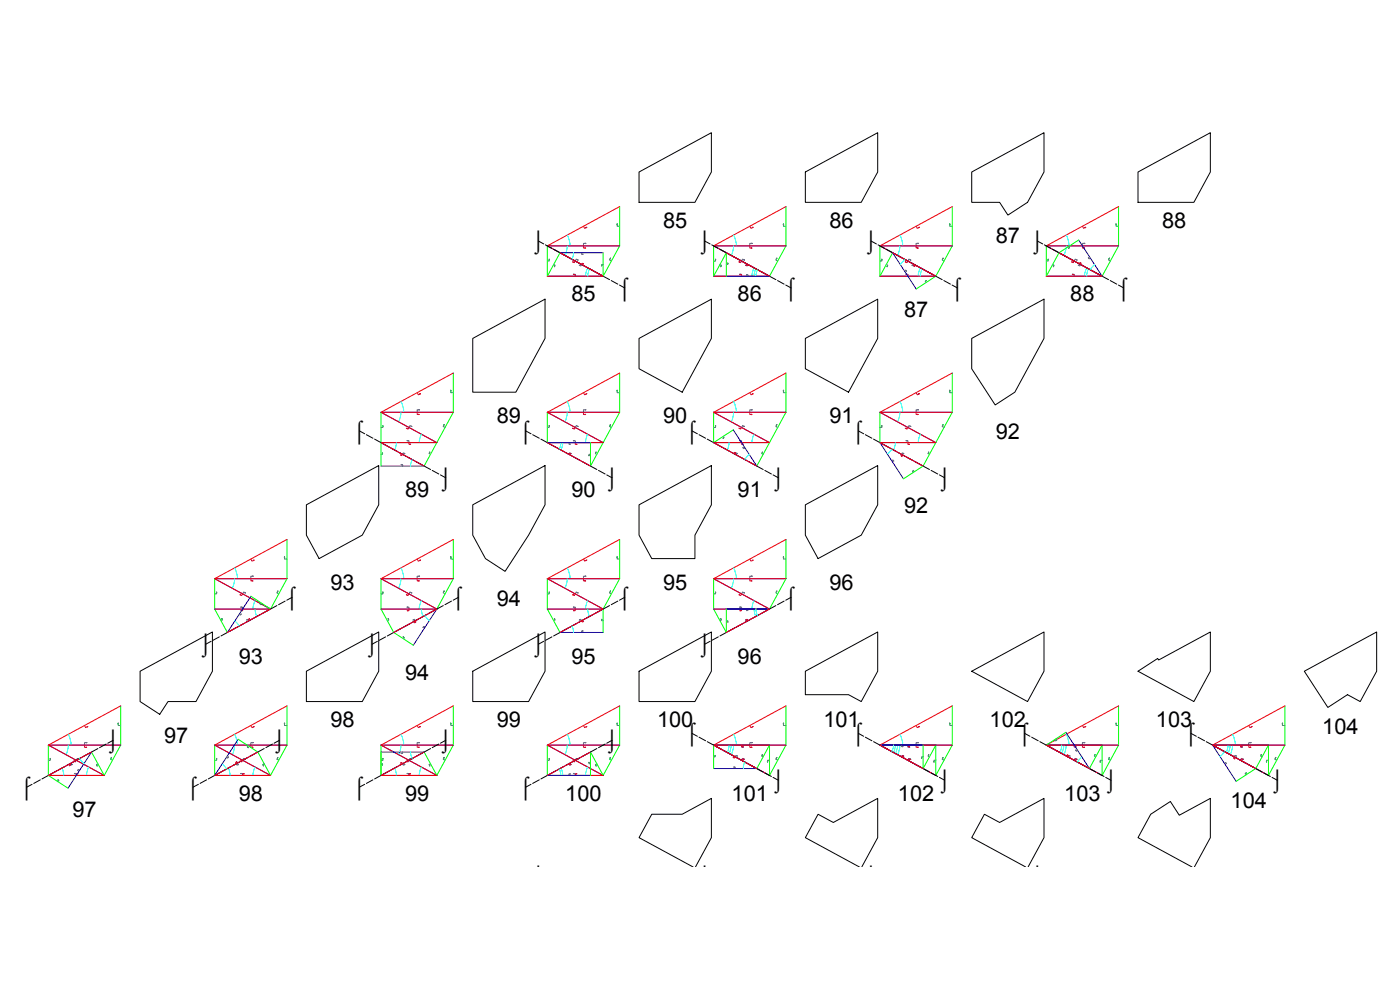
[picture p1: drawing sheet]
<svg xmlns="http://www.w3.org/2000/svg" width="1189mm" height="841mm" viewBox="0 0 1189 841" stroke-linecap="round" stroke-linejoin="round" font-family="sans-serif">
<!-- layer: BASE -->
<g fill="none" stroke="#00f" stroke-width=".85">
<path d="M476 215h36M526 209h-61l47 25h-47M667 209h-61l47 25h-47M758 215l20 30M809 209h-62l48 25h-48M916 204l20 30M950 209h-62l48 25M888 234h48M385 350h-61l47 26h-47l36 20h-36M526 350h-61l47 26h-47l36 20M667 350h-61l47 26h-47l37 20-20-31M809 350h-62l48 26h-48"/>
<path d="M747 376l37 20M747 376l20 30M244 491h-62l48 26M385 491h-61l47 26M526 491h-61l47 26M667 491h-61l47 26M182 517h48M213 506l-20 31 37-20M324 517h47M371 517l-37 20M371 517l-20 31M465 517h47"/>
<path d="M512 517l-36 20h36M606 517h47M653 517l-36 20M102 632h-61l48 26h-48l37-20-20 31M202 627l-20 31M219 638l-37 20M244 632h-62l48 26h-48M385 632h-61l47 26h-47l36-20h-36M526 632h-61l47 26h-47l36-20M667 632h-61l47 26M809 632h-62l48 26M905 622l20 30"/>
<path d="M950 632h-62l48 26M1030 632h61M1030 632l47 26M1030 632l20 31M606 652h37"/>
</g>
<!-- layer: PERPENDICULAR -->
<g fill="none" stroke="#0f0" stroke-width=".85">
<path d="M526 175v34l-14 25v-19M667 175v34l-14 25M809 175v34l-14 25-17 11M950 175v34l-14 25M465 209v25l11-19M606 209v25l11-19v19M747 209v25l11-19M916 204l-17 11-11 19v-25M385 317v33l-25 46M526 317v33l-25 46v-20M667 317v33l-24 46M809 317v33l-25 46-17 10"/>
<path d="M324 350v46M465 350v26M606 350v26l17-11M747 350v26M244 458v33l-14 26-17-11M385 458v33l-14 26M526 458v33l-14 26v20M667 458v33l-14 26M182 491v26l11 20M324 491v26l10 20 17 11M465 491v26l11 20M606 491v26l11 20v-20"/>
<path d="M102 599v33l-13 26-11-20M244 599v33l-14 26-11-20-17-11M385 599v33l-14 26-11-20M526 599v33l-14 26-11-20v20M667 599v33l-14 26v-26l-10 20M809 599v33l-14 26v-26l-11 20v-20M950 599v33l-14 26v-26l-11 20M1091 599v33l-14 26v-26l-11 20-16 11M41 632v26l17 11M182 632v26M324 632v26M465 632v26"/>
<path d="M606 632v20M905 622l-17 10"/>
</g>
<!-- layer: HYPOTENUSE -->
<g fill="none" stroke="#f00" stroke-width=".85">
<path d="M526 175l-61 34M667 175l-61 34M809 175l-62 34M950 175l-62 34M465 209h61M465 209l47 25h-47M606 209h61M606 209l47 25h-47M747 209h62M747 209l48 25h-48M888 209h62M888 209l48 25h-48"/>
<path d="M385 317l-61 33M526 317l-61 33M667 317l-61 33M809 317l-62 33M324 350h61M324 350l47 26h-47l36 20M465 350h61M465 350l47 26h-47l36 20M606 350h61M606 350l47 26h-47l37 20M747 350h62M747 350l48 26h-48l37 20"/>
<path d="M244 458l-62 33M385 458l-61 33M526 458l-61 33M667 458l-61 33M182 491h62M182 491l48 26M324 491h61M324 491l47 26M465 491h61M465 491l47 26M606 491h61M606 491l47 26"/>
<path d="M182 517h48M230 517l-37 20M324 517h47M371 517l-37 20M465 517h47M512 517l-36 20M606 517h47M653 517l-36 20M102 599l-61 33M244 599l-62 33M385 599l-61 33M526 599l-61 33"/>
<path d="M667 599l-61 33M809 599l-62 33M950 599l-62 33M1091 599l-61 33M41 632h61M41 632l48 26h-48l37-20M182 632h62M182 632l48 26h-48l37-20M324 632h61M324 632l47 26h-47l36-20M465 632h61M465 632l47 26h-47l36-20"/>
<path d="M606 632h61M606 632l47 26M747 632h62M747 632l48 26M888 632h62M888 632l48 26M1030 632h61M1030 632l47 26"/>
</g>
<!-- layer: Standard -->
<g fill="none" stroke="#0ff" stroke-width=".85">
<path d="M482 199l1 5 1 5M623 199l2 5v5M764 199l2 5 1 5M905 199l2 5 1 5M340 341l2 4 1 5M482 341l1 4 1 5M623 341l2 4v5M764 341l2 4 1 5M199 482l2 4 1 5M340 482l2 4 1 5M482 482l1 4 1 5M623 482l2 4v5"/>
<path d="M58 623l2 5v4M199 623l2 5 1 4M340 623l2 5 1 4M482 623l1 5 1 4M623 623l2 5v4M764 623l2 5 1 4M905 623l2 5 1 4M1047 623l1 5 1 4"/>
</g>
<g fill="none" stroke="#4554a5" stroke-width=".85">
<path d="M497 206l1 1h-1M498 207h-3v2M638 206l1 1h-1M639 207h-2v2M779 206l1 1h-1M780 207h-2v2M921 206v1M921 207h-2v2M356 348h.1M356 348h-2v2M497 348h1h-1M498 348h-3v2"/>
<path d="M638 348h1h-1M639 348h-2v2M779 348h1h-1M780 348h-2v2M214 489h1h-1M215 489h-2v2M356 489h.1M356 489h-2v2M497 489h1h-1M498 489h-3v2M638 489h1h-1M639 489h-2v2"/>
<path d="M73 630h1h-1M74 630h-2v2M214 630h1h-1M215 630h-2v2M356 630h.1M356 630h-2v2M497 630h1h-1M498 630h-3v2M638 630h1h-1M639 630h-2v2M779 630h1h-1M780 630h-2v2"/>
<path d="M921 630h.1M921 630h-2v2M1062 630h.1M1062 630h-2v2"/>
</g>
<g fill="none" stroke="#139b48" stroke-width=".85">
<path d="M524 191v-1v1M524 190v2h2M665 191v-1l1 1M665 190v2h2M806 191l1-1v1M807 190v2h2M948 191v-1v1M948 190v2h2M383 332v-1v1M383 331v2h2M524 332v-1v1M524 331v2h2"/>
<path d="M665 332v-1l1 1M665 331v2h2M806 332l1-1v1M807 331v2h2M241 473l1-1v1M242 472v2h2M383 473v-1v1M383 472v2h2M524 473v-1v1M524 472v2h2M665 473v-1l1 1M665 472v2h2"/>
<path d="M100 614h1M100 614v2h2M241 614h1M242 614v2h2M383 614h.1M383 614v2h2M524 614h.1M524 614v2h2M665 614h1M665 614v2h2M806 614h1M807 614v2h2"/>
<path d="M948 614h.1M948 614v2h2M1089 614h.1M1089 614v2h2"/>
</g>
<g fill="none" stroke="#cd2027" stroke-width=".85">
<path d="M495 192l1 2 2-1M498 193h.1M637 192l1 2 2-1h-1M640 193h-1M778 192l1 2 2-1h-1M781 193h-1M919 192l1 2 2-1h-1M922 193h.1M354 333l1 2 2-1h-1M357 334v1M495 333l1 2 2-1M498 334v1"/>
<path d="M637 333l1 2 2-1h-1M640 334l-1 1M778 333l1 2 2-1h-1M781 334l-1 1M213 474l1 2 2-1h-1M216 475l-1 1M354 474l1 2 2-1h-1M357 475v1M495 474l1 2 2-1M498 475v1M637 474l1 2 2-1h-1M640 475l-1 1"/>
<path d="M72 616l1 2 2-1h-1M75 617h-1M213 616l1 2 2-1h-1M216 617h-1M354 616l1 2 2-1h-1M357 617h.1M495 616l1 2 2-1M498 617h.1M637 616l1 2 2-1h-1M640 617h-1M778 616l1 2 2-1h-1M781 617h-1"/>
<path d="M919 616l1 2 2-1h-1M922 617h.1M1060 616l1 2 2-1M1063 617h.1"/>
</g>
<!-- layer: 0 -->
<g fill="none" stroke="#0ff" stroke-width=".85">
<path d="M482 209l-1 3-1 5M487 215l-1 5M623 209v3l-2 5M764 209v3l-2 5M768 220l-4 4M905 209v3l-2 5M499 227l-1 3-1 4M501 228l-2 6M640 227l-1 3v4M642 228l-2 6M643 229l-1 5M782 227l-2 3v4"/>
<path d="M783 228l-1 6M923 227l-1 3-1 4M924 228l-1 6M930 225l-4 4M340 350v4l-2 4M482 350l-1 4-1 4M623 350v4l-2 4M764 350v4l-2 4M337 376l-2 6M358 369l-1 3-1 4M476 376l-1 5M478 376l-2 6"/>
<path d="M499 369l-1 3-1 4M619 376l-1 6M640 369l-1 3v4M760 376l-1 6M782 369l-2 3v4M350 390l-1 6M636 386l-3 4M757 381l-3 4M199 491v4l-2 4M340 491v4l-2 4M482 491l-1 4-1 4M623 491v4l-2 4"/>
<path d="M217 517l1 6M217 510l-2 3v4M358 517l1 6M358 510l-1 3-1 4M499 510l-1 3-1 4M499 517l2 6M640 517l2 6M640 510l-1 3v4M642 517l1 5M199 527l4 4M361 522l4 5M486 531l1 6"/>
<path d="M58 632v4l-2 4M199 632v4l-2 4M340 632v4l-2 4M349 638l1 6M482 632l-1 4-1 4M619 632l-1 7M621 632l-1 4-1 3M623 632v4l-2 4M759 632l-2 6M760 632l-1 7M762 632v4l-2 3M764 632v4l-2 4"/>
<path d="M902 632l-2 7M903 632v4l-1 3M905 632v4l-2 4M1040 638l-4 4M1043 632l-2 7M1045 632l-1 4-1 3M1047 632l-1 4-1 4M53 652l1 6M68 644l3 4M75 651l-1 3v4M189 648l3 5M194 652l1 6"/>
<path d="M217 651l-2 3v4M335 652l2 6M358 651l-1 3-1 4M475 653l1 5M476 652l2 6M499 651l-1 3-1 4M633 647l-2 5M919 643l-4 4"/>
</g>
<g fill="none" stroke="#4554a5" stroke-width=".85">
<path d="M494 215v1h1M495 216h.1M924 219l1 1 1-1M925 219h-1M487 233h2l-1 1M487 233h.1M491 220v1h-1M491 221l-2-1-1 2M492 225h.1M494 224l-1 2-1-1M628 233h2v1M629 233h-1h1"/>
<path d="M632 220v1M632 221l-1-1-1 2M634 225h-1h1M634 233h1v1M634 233h.1M635 224l-1 2-1-1M768 230l1-1 1 1M769 233h2v1M770 230h-1M770 233h-1h1M773 220v1M773 221l-1-1-1 2"/>
<path d="M775 225h-1h1M776 224v2l-2-1M911 233h1v1M911 233h.1M914 220l1 1h-1M915 221l-2-1-1 2M916 225h.1M918 224l-1 2-1-1M346 374h1v2M346 374h.1M349 362h1h-1M350 362l-2-1-1 2"/>
<path d="M483 376v1h1M484 377h.1M487 374h2l-1 2M487 374h.1M491 362h-1M491 362l-2-1-1 2M628 374h2v2M629 374h-1h1M631 380l1 1 1-1M632 362h.1M632 362l-1-1-1 2M769 374h2v2"/>
<path d="M770 374h-1h1M773 362h.1M773 362l-1-1-1 2M341 394h1v2M341 394h.1M343 385h1h-1M344 385l-1-1-1 2M485 385h.1M485 385l-1-1-1 2M626 385h.1M626 385l-1-1-1 2M631 380h.1"/>
<path d="M757 391l1-1 1 1M759 391h.1M767 385h1h-1M768 385l-2-1v2M204 515h2v2M205 515h-1h1M208 503h.1M208 503l-1-1-1 2M346 515h1v2M346 515h.1M349 503h1h-1M350 503l-2-1-1 2"/>
<path d="M487 515h2l-1 2M487 515h.1M491 503h-1M491 503l-2-1-1 2M628 515h2v2M629 515h-1h1M632 503h.1M632 503l-1-1-1 2M634 518h.1M635 517v1h-1M204 521h1M205 521l-1 1-1-1"/>
<path d="M210 526h1v1M210 526h.1M351 526h1l1 1M351 526h.1M359 532h1M361 532h-1l-1 1M492 526h1l1 1M492 526h.1M495 535v1M495 535h-1v2M633 526h1l1 1M634 526h-1h1"/>
<path d="M341 639v1M342 638v1h-1M630 632v2h1M631 634h.1M766 632v2h1M766 633v1M771 632v2h2M772 634h1h-1M912 632v2h2M913 634h1h-1M913 637l1 1 1-1M914 637h.1"/>
<path d="M1053 632v2h2M1055 634h.1M59 648l1 1h1M61 649h.1M63 656h2v2M64 656h-1l1 1M66 654h.1M67 644h.1M67 644h-1l-1 1M68 654l-1-1-1 1M194 643h.1M194 642l-1 1h-1"/>
<path d="M201 648v1h2M202 649h1h-1M204 656h2v2M205 656h-1l1 1M208 644h.1M208 644h-1l-1 1M342 648l1 1h1M343 649h1h-1M346 656h1v2M346 656v1M349 644h1h-1M350 644h-2l-1 1"/>
<path d="M483 648l1 1h1M484 657h.1M484 657h-1v1M485 649h.1M487 656h2l-1 2M487 656v1M491 644h-1M491 644h-2l-1 1M623 651h1v1M623 651h.1M626 641v1M626 642l-1-1-1 1"/>
<path d="M632 644h.1M632 644h-1l-1 1M767 641l1 1h-1M768 642l-2-1v1M773 644h.1M773 644h-1l-1 1M908 641l1 1h-1M909 642l-2-1v1M914 644h1h-1M915 644h-2l-1 1M1040 648l1-1v1M1041 648h.1"/>
<path d="M1050 641v1h-1M1050 642l-1-1-1 1M1055 644h1h-1M1056 644h-2l-1 1"/>
</g>
<g fill="none" stroke="#139b48" stroke-width=".85">
<path d="M466 220v2h-1M518 219v1M518 219v2l1 1M608 220v2h-2M659 219h1v1M660 219l-1 2 1 1M749 220v2h-2M800 219h1v1M801 219l-1 2 2 1M890 220v2h-2M908 210l-1 1h1M908 209v1l-1 1"/>
<path d="M942 219v1M942 219l-1 2 2 1M466 220h1M470 224l1 1v1M471 226h.1M511 225h.1M512 224h-1v2M607 220h1M611 224l2 1-1 1M612 226h.1M618 224h.1M618 223v1h-1"/>
<path d="M749 220h.1M753 224l1 1-1 1M753 226h1M786 238h.1M787 238l-1 1v1M890 220h.1M894 224l1 1-1 1M895 226h-1h1M325 362v-1v1M325 361v2h-1M377 361v-1v1M377 360l-1 2 2 1"/>
<path d="M466 362v-1l1 1M466 361v2h-1M518 361v-1v1M518 360v2l1 1M607 362l1-1v1M608 361v2h-2M614 372h.1M614 370l1 1-1 1M659 361l1-1v1M660 360l-1 2 1 1M749 362v-1v1M749 361v2h-2"/>
<path d="M800 361l1-1v1M801 360l-1 2 2 1M325 385h.1M325 384v2h-1M365 384h.1M365 384l-1 1 2 1M500 386h.1M501 386h-1v1M506 384h.1M506 384v1l1 1M647 384h.1M647 384v1l1 1"/>
<path d="M776 399v1M776 399l-1 1 1 1M788 384h1M789 384l-1 1 1 1M184 503v-1v1M184 502v2h-2M221 511v2h1M221 513h.1M236 502v-1v1M236 501l-1 2 2 1M325 503v-1v1M325 502v2h-1"/>
<path d="M377 502v-1v1M377 501l-1 2 2 1M466 503v-1l1 1M466 502v2h-1M518 502v-1v1M518 501v2l1 1M607 503l1-1v1M608 502v2h-2M659 502l1-1v1M660 501l-1 2 1 1M188 525l1 1-1 1M189 525h-1"/>
<path d="M330 525v1l-1 1M330 525h.1M471 525v1l-1 1M471 525h.1M511 526h.1M511 526v1h1M612 525l1 1-2 1M612 525h.1M617 527h1v1M618 528h.1M342 540l1 1v1M343 541h.1"/>
<path d="M211 633l-1 1 1 1M211 634h.1M897 628v1M897 627l1 1-2 1M43 644h.1M43 644v1h-2M82 650h1h-1M83 648l-1 1 1 1M94 643h1M95 643l-1 1 2 1M184 644h.1M184 644v1h-2"/>
<path d="M224 650h-1M224 648l-1 1 1 1M236 643h.1M236 643l-1 1 2 1M324 648h1v1M325 649h.1M325 644h.1M325 644v1h-1M365 650h.1M366 648l-2 1 1 1M377 643h.1M377 643l-1 1 2 1"/>
<path d="M466 644h1M466 644v1h-1M500 647h.1M500 647v1h1M506 650h.1M507 648l-1 1v1M518 643h.1M518 643v1l1 1M607 641h.1M607 641v1h-1M647 641v-1v1M647 640v2h1"/>
<path d="M652 646v1v-1M653 645h-1v2M659 643h1M660 643l-1 1 1 1M782 643h1M784 642h-1v2M788 641l1-1v1M789 640l-1 2h1M793 646v1v-1M795 645h-2v2M800 643h1M801 643l-1 1 2 1"/>
<path d="M930 641v-1v1M930 640l-1 2h2M934 646v1v-1M936 645h-2v2M942 643h.1M942 643l-1 1 2 1M1058 656h.1M1058 656l-1 1 1 1M1071 641v-1v1M1071 640v2h1M1075 646l1 1v-1M1077 645h-1v2"/>
<path d="M1083 643h.1M1083 643v1l1 1M49 662h1l-1 2M49 662h.1"/>
</g>
<g fill="none" stroke="#cd2027" stroke-width=".85">
<path d="M495 209v1h2M497 210v1M637 209v1h2h-1M639 210l-1 1M778 209v1h2h-1M780 210l-1 1M919 209v1h2h-1M921 210l-1 1M486 222l1 1M488 233h-1h1v1M488 233h-1M488 222v1l-2-1h1"/>
<path d="M495 224h1l-2-1v1M495 224h1M628 222v1M629 233h-1h2v1M629 233h-1M630 222l-1 1-1-1M633 225h1M635 224v2l-2-1h1M769 222v1M770 233h1v1M770 233h.1M771 222l-1 1-1-1"/>
<path d="M776 224v2h1M776 226h1M910 222v1M911 233h1v1M911 233h.1M912 222l-1 1-1-1h1M917 223h.1M917 223h1v1M354 350v2h2M356 352h.1M495 350v2h2M497 352h.1"/>
<path d="M637 350v2h2h-1M639 352h-1M778 350v2h2h-1M780 352h-1M345 363v1M347 363l-1 1-1-1 1 1M347 376v1h2h-1M349 377h-1M486 363l1 1M488 363v1l-2-1 1 1M488 376v1h2h-1M490 377h-1"/>
<path d="M628 363v1M630 363l-1 1-1-1v1M630 376v1h1M631 377h.1M769 363v1M771 363l-1 1-1-1v1M771 376v1h1M772 377h.1M340 386h.1M342 386l-1 1-1-1h1M484 385h1l-1-1-1 2M485 385h.1"/>
<path d="M624 384h.1M624 384h1l-1 2M766 386l-1 1h1M766 387h.1M213 491v2h2h-1M215 493h-1M354 491v2h2M356 493h.1M495 491v2h2M497 493h.1M637 491v2h2h-1M639 493h-1"/>
<path d="M204 505h.1M205 518h.1M206 504l-1 1h-1M206 517v1h-1M345 505h.1M346 518h.1M347 504l-1 1h-1h1M347 517v1h-1M486 505h1M487 518h1M488 504v1h-2h1M488 517v1h-1h1"/>
<path d="M628 505h.1M628 518h1M630 504l-1 1h-1M630 517v1h-2h1M212 525l-1 1v1M212 525h-1M353 528l-1 1M353 527v1h-1M494 527v1l2-1h-1M496 527l-1 1M634 526h-1M634 526h-1h2v1"/>
<path d="M72 632v2h2h-1M74 634h-1M213 632v2h2h-1M215 634h-1M354 632v2h2M356 634h.1M495 632v2h2M497 634h.1M630 632v2h1M631 634h.1M637 632v2h2h-1M639 634h-1"/>
<path d="M771 632v2h1M772 634h.1M778 632v2h2h-1M780 634h-1M912 632v2h2h-1M914 634h-1M919 632v2h2h-1M921 634h-1M1053 632v2h2h-1M1055 634h-1M1060 632v2h2M1062 634h.1"/>
<path d="M59 650h.1M59 648l1 1-1 1M63 646h.1M65 645l-1 2-1-1M66 657h-1v1M66 657h.1M201 647h-1l1 1M201 646v1M204 646h.1M206 645l-1 2-1-1M207 657h-1v1M207 657h.1"/>
<path d="M340 647v1M341 648h-1l1-1 1 1M345 646h.1M347 645l-1 2-1-1h1M348 657h1h-2v1M348 657h1M483 648l1 1h1h-1M485 649h.1M486 646h1M488 645v2l-2-1h1M489 657h1h-2v1M489 657h1"/>
<path d="M623 643h.1M624 642v1h-1M631 644l1 1-1-1-1 1M632 644v1M767 642l-1-1v1M767 641v1M773 644v1l-1-1-1 1M773 644v1M906 641h1M907 641v1M914 644v1l-1-1-1 1M914 644v1"/>
<path d="M1048 642l-1 1 1 1M1048 644h1M1055 644l1 1-2-1-1 1M1055 644l1 1"/>
</g>
<g fill="none" stroke="#000" stroke-width=".85">
<path d="M543 146l61-33v33l-14 26h-47zM684 146l61-33v33l-14 26h-47zM825 146l62-33v33l-14 26-17 11-7-11h-24zM966 146l62-33v33l-14 26h-48zM457 205l5 2M463 208l6 3M470 212l6 3M477 215l6 3M484 219l6 3M598 205l5 2M604 208l6 3M611 212l6 3"/>
<path d="M618 215l6 3M625 219l6 3M740 205l4 2M746 208l5 3M753 212l5 3M760 215l5 3M767 219l5 3M881 205l4 2M887 208l5 3M894 212l5 3M901 215l5 3M908 219l5 3"/>
<path d="M491 223l6 3M498 227l6 3M505 231l6 3M512 234l6 3M519 238l6 3M632 223l6 3M639 227l6 3M646 231l6 3M653 234l6 3M660 238l6 3M774 223l5 3M781 227l5 3"/>
<path d="M788 231l5 3M795 234l5 3M801 238l6 3M915 223l5 3M922 227l5 3M929 231l5 3M936 234l5 3M943 238l5 3M526 242l5 2M667 242l5 2M808 242l5 2M950 242l4 2"/>
<path d="M401 287l62-33v33l-25 46h-37zM543 287l61-33v33l-25 46-36-20zM684 287l61-33v33l-24 46-37-20zM825 287l62-33v33l-25 46-17 11-20-31zM305 366l5 2M311 369l6 3M318 373l6 3M325 376l6 4M446 366l5 2M452 369l6 3M459 373l6 3M466 376l6 4"/>
<path d="M588 366l4 2M594 369l5 3M601 373l5 3M608 376l5 4M729 366l4 2M735 369l5 3M742 373l5 3M749 376l5 4M332 380l6 3M339 384l6 3M346 388l6 3M353 392l6 3"/>
<path d="M360 395l6 3M367 399l6 3M473 380l6 3M480 384l6 3M487 388l6 3M494 392l6 3M501 395l6 3M508 399l6 3M615 380l5 3M622 384l5 3M629 388l5 3M636 392l5 3"/>
<path d="M642 395l6 3M649 399l6 3M756 380l5 3M763 384l5 3M770 388l5 3M777 392l5 3M784 395l5 3M791 399l5 3M374 403l5 2M515 403l5 2M656 403l5 2M798 403l4 2"/>
<path d="M260 428l62-33v33l-14 26-37 20-11-20zM401 428l62-33v33l-14 26-20 31-17-11-11-20zM543 428l61-33v33l-14 26v20h-37l-10-20zM684 428l61-33v33l-14 26-36 20-11-20zM228 518l-5 3M235 514l-5 3M242 510l-5 3M248 507l-4 2M369 518l-5 3M376 514l-5 3M383 510l-5 3M389 507l-4 2"/>
<path d="M511 518l-6 3M518 514l-6 3M525 510l-6 3M531 507l-5 2M652 518l-6 3M659 514l-6 3M666 510l-6 3M672 507l-5 2M193 537l-5 3M200 533l-5 3M207 529l-5 3M214 525l-5 3"/>
<path d="M221 522l-5 3M334 537l-5 3M341 533l-5 3M348 529l-5 3M355 525l-5 3M362 522l-5 3M476 537l-6 3M483 533l-6 3M490 529l-6 3M497 525l-6 3M504 522l-6 3M617 537l-6 3"/>
<path d="M624 533l-6 3M631 529l-6 3M638 525l-6 3M645 522l-6 3M179 544l-4 3M186 540l-5 3M321 544l-5 3M327 540l-5 3M462 544l-5 3M469 540l-6 3M603 544l-5 3M610 540l-6 3"/>
<path d="M119 570l61-34v34l-14 25h-23l-7 11-17-11zM260 570l62-34v34l-14 25h-48zM401 570l62-34v34l-14 25h-48zM543 570l61-34v34l-14 25h-47zM684 570l61-34v34l-14 25-10-5h-37zM825 570l62-34v34l-14 25zM966 570l17-11 1 1 44-24v34l-14 25zM1108 570l61-34v34l-14 25-11-5-16 10zM76 639l-5 3M83 635l-5 3M90 631l-5 4M96 628l-4 3"/>
<path d="M217 639l-5 3M224 635l-5 3M231 631l-5 4M237 628l-4 3M359 639l-6 3M366 635l-6 3M373 631l-6 4M379 628l-5 3M500 639l-6 3M507 635l-6 3M514 631l-6 4M520 628l-5 3"/>
<path d="M588 622l4 3M594 626l5 3M601 629l5 3M608 633l5 3M615 637l5 3M729 622l4 3M735 626l5 3M742 629l5 3M749 633l5 3M756 637l5 3M870 622l5 3M876 626l6 3"/>
<path d="M883 629l6 3M890 633l6 3M897 637l6 3M1011 622l5 3M1017 626l6 3M1024 629l6 3M1031 633l6 3M1038 637l6 3M41 658l-5 3M48 654l-5 3M55 650l-5 3M62 647l-5 3"/>
<path d="M69 643l-5 3M182 658l-5 3M189 654l-5 3M196 650l-5 3M203 647l-5 3M210 643l-5 3M324 658l-6 3M331 654l-6 3M338 650l-6 3M345 647l-6 3M352 643l-6 3M465 658l-6 3"/>
<path d="M472 654l-6 3M479 650l-6 3M486 647l-6 3M493 643l-6 3M622 641l5 3M629 645l5 3M636 648l5 3M642 652l6 3M649 656l6 3M656 660l5 2M763 641l5 3M770 645l5 3"/>
<path d="M777 648l5 3M784 652l5 3M791 656l5 3M798 660l4 2M904 641l6 3M911 645l6 3M918 648l6 3M925 652l6 3M932 656l6 3M939 660l4 2M1045 641l6 3M1052 645l6 3"/>
<path d="M1059 648l6 3M1066 652l6 3M1073 656l6 3M1080 660l5 2M27 666l-4 2M34 662l-5 3M168 666l-4 2M175 662l-5 3M310 666l-5 2M317 662l-6 3M451 666l-5 2M458 662l-6 3"/>
<path d="M589 736l-46-25 10-20h26l25-13v33l-13 25M730 736l-46-25 11-20 13 7 37-20v33l-13 25M871 736l-46-25 11-20 13 7 38-20v33l-14 25M1012 736l-46-25 11-20 17-11 7 12 27-14v33l-14 25"/>
</g>
<g font-size="18.5">
<text x="563" y="193">85</text>
<text x="704" y="193">86</text>
<text x="987" y="193">88</text>
<text x="846" y="207">87 ⌡</text>
<text x="452" y="211">⌡</text>
<text x="593" y="211">⌡</text>
<text x="734" y="211">⌡</text>
<text x="525" y="251">⌠</text>
<text x="666" y="251">⌠</text>
<text x="807" y="251">⌠</text>
<text x="949" y="251">⌠</text>
<text x="485" y="256">85</text>
<text x="626" y="256">86</text>
<text x="909" y="256">88</text>
<text x="768" y="269">87</text>
<text x="422" y="359">89</text>
<text x="563" y="359">90</text>
<text x="704" y="359">91</text>
<text x="300" y="372">⌠</text>
<text x="441" y="372">⌠</text>
<text x="582" y="372">⌠</text>
<text x="723" y="372">⌠</text>
<text x="846" y="373">92</text>
<text x="373" y="412">⌡</text>
<text x="514" y="412">⌡</text>
<text x="655" y="412">⌡</text>
<text x="797" y="412">⌡</text>
<text x="344" y="422">89</text>
<text x="485" y="422">90</text>
<text x="626" y="422">91</text>
<text x="768" y="435">92</text>
<text x="281" y="500">93</text>
<text x="563" y="500">95</text>
<text x="704" y="500">96</text>
<text x="242" y="514">⌠</text>
<text x="384" y="514">⌠</text>
<text x="422" y="514">94</text>
<text x="525" y="514">⌠</text>
<text x="666" y="514">⌠</text>
<text x="169" y="553">⌡</text>
<text x="310" y="553">⌡</text>
<text x="452" y="553">⌡</text>
<text x="593" y="553">⌡</text>
<text x="203" y="563">93</text>
<text x="485" y="563">95</text>
<text x="626" y="563">96</text>
<text x="344" y="577">94</text>
<text x="281" y="617">98</text>
<text x="422" y="617">99</text>
<text x="558" y="617">100</text>
<text x="699" y="617">101</text>
<text x="840" y="617">102</text>
<text x="982" y="617">103</text>
<text x="1123" y="623">104</text>
<text x="582" y="629">⌠</text>
<text x="723" y="629">⌠</text>
<text x="865" y="629">⌠</text>
<text x="1006" y="629">⌠</text>
<text x="90" y="635">⌡</text>
<text x="139" y="630">97</text>
<text x="232" y="635">⌡</text>
<text x="373" y="635">⌡</text>
<text x="514" y="635">⌡</text>
<text x="655" y="669">⌡</text>
<text x="797" y="669">⌡</text>
<text x="938" y="669">⌡</text>
<text x="1079" y="669">⌡</text>
<text x="17" y="675">⌠</text>
<text x="158" y="675">⌠</text>
<text x="300" y="675">⌠</text>
<text x="441" y="675">⌠</text>
<text x="203" y="680">98</text>
<text x="344" y="680">99</text>
<text x="480" y="680">100</text>
<text x="621" y="680">101</text>
<text x="763" y="680">102</text>
<text x="904" y="680">103</text>
<text x="1045" y="686">104</text>
<text x="61" y="693">97</text>
<text x="452" y="750">⌡</text>
<text x="593" y="750">⌡</text>
<text x="734" y="750">⌡</text>
<text x="875" y="750">⌡</text>
</g>
</svg>
